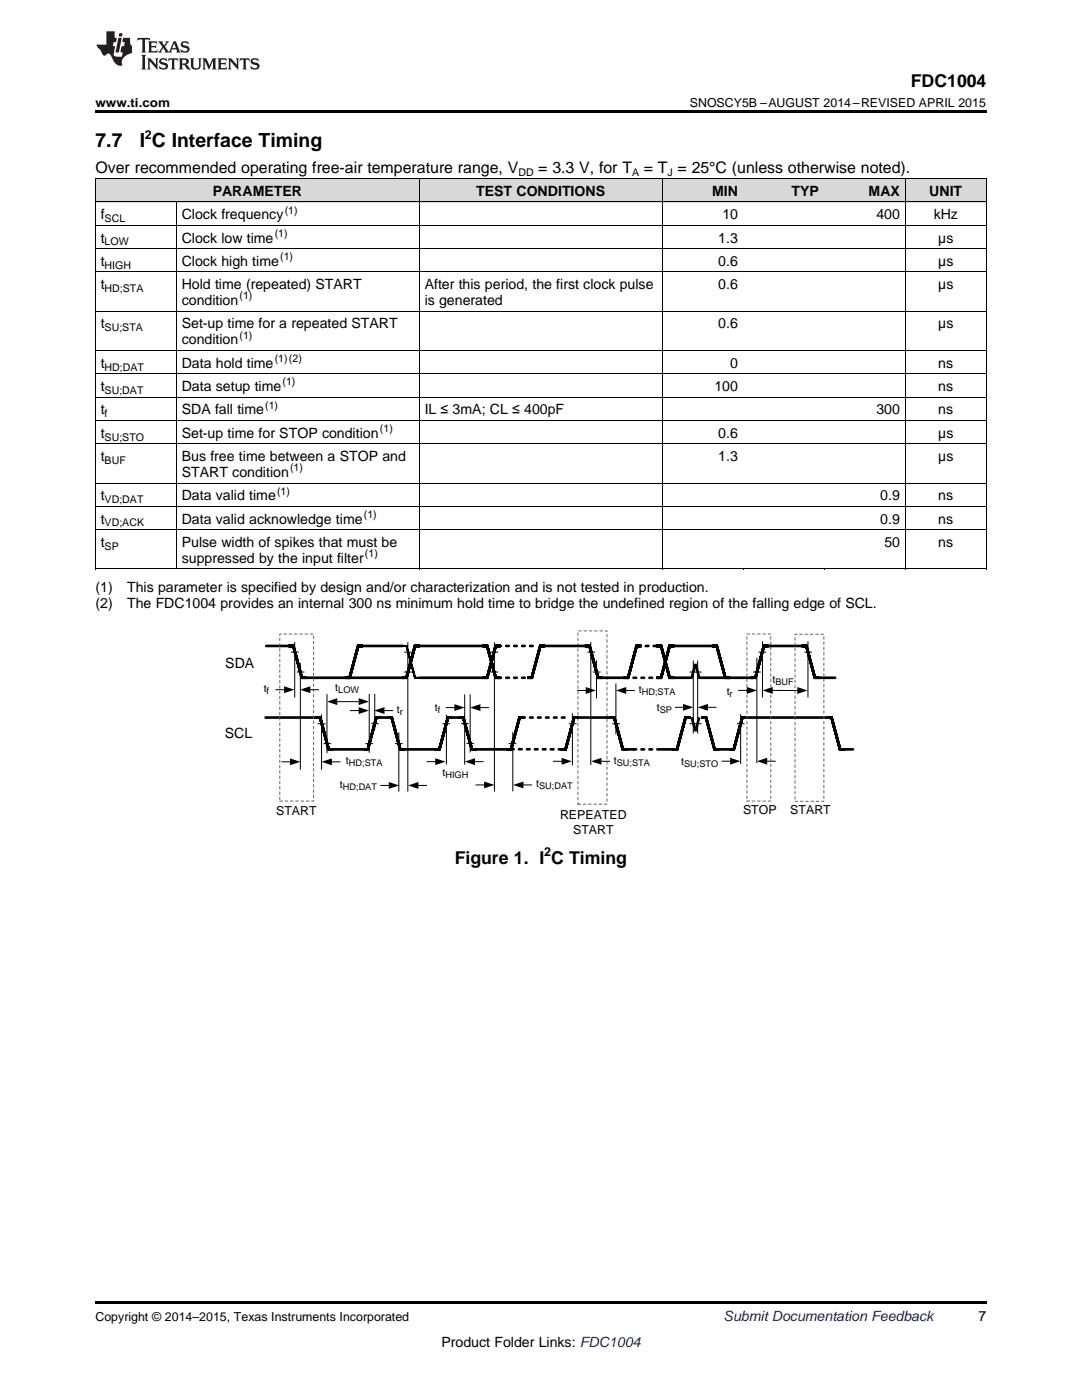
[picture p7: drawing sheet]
<svg xmlns="http://www.w3.org/2000/svg" width="216mm" height="279mm" viewBox="0 0 216 279" stroke-linecap="round" stroke-linejoin="round" font-family="sans-serif">
<g fill="#d8d8d8">
<path d="M19 35.7h16.2v4.7h-16.2z"/>
<path d="M35.2 35.7h48.5v4.7h-48.5z"/>
<path d="M83.7 35.7h48.5v4.7h-48.5z"/>
<path d="M132.2 35.7h16.1v4.7h-16.1z"/>
<path d="M148.3 35.7h16.2v4.7h-16.2z"/>
<path d="M164.5 35.7h16.2v4.7h-16.2z"/>
<path d="M180.7 35.7h16.1v4.7h-16.1z"/>
</g>
<path d="M19 259.7h177.8v.5h-177.8z" fill="#000"/>
<path d="M60.2 135.3l-1.7-6.4h-.9h.9l1.7 6.4h1M53 143.2h9.9M65.6 149.6l-1.7-6.4h-1h1l1.7 6.4h.9M66.1 149.6h7.3l1.7-6.4h1h-1l-1.7 6.4M75.6 143.2h1.6M79.9 149.6l-1.7-6.4h-1h1l1.7 6.4h.9M80.4 149.6h7.3l1.7-6.4h.9h-.9l-1.7 6.4M89.9 143.2h1.6M94.2 149.6l-1.7-6.4h-1h.9l1.8 6.4h.9" fill="none" stroke="#000" stroke-width=".53"/>
<path d="M115.3 125.9h5.8v34.6h-5.8z" fill="none" stroke="#666" stroke-width=".2" stroke-dasharray=".5 .5"/>
<path d="M58.8 128.1v11.1M59.9 132.3v21.3M64.2 142.5v11.1M66 152h1.9" fill="none" stroke="#000" stroke-width=".2"/>
<path d="M64.2 152l2-.6v1.3z" fill="#000"/>
<path d="M68.2 150.7h7.4v1.9h-7.4z" fill-rule="evenodd" fill="#fff"/>
<path d="M65.2 138.5v11.8M73.7 138.5v11.7M56.2 152h1.9" fill="none" stroke="#000" stroke-width=".2"/>
<path d="M57.9 151.4l2 .6-2 .7z" fill="#000"/>
<path d="M53.1 128.9h4.7M61.2 135.3h19.2M68.8 135.3h1l1.7-6.4h.9h-.9l-1.7 6.4M71.8 128.9h8.6M80.1 135.3h1l1.7-6.4h1h-1l-1.7 6.4" fill="none" stroke="#000" stroke-width=".53"/>
<path d="M82.8 135.3l-1.7-6.4h-1h1l1.7 6.4h1" fill="none" stroke="#000" stroke-width=".35"/>
<path d="M66.4 136.3h5.7v1.6h-5.7z" fill-rule="evenodd" fill="#fff"/>
<path d="M74.8 138.5v7.1M69.9 141.8h1.8M76.6 141.8h1.8" fill="none" stroke="#000" stroke-width=".2"/>
<path d="M71.6 141.1l2 .7-2 .7zM74.7 141.8l2-.7v1.4z" fill="#000"/>
<path d="M79.2 140.7h2v1.6h-2z" fill-rule="evenodd" fill="#fff"/>
<path d="M81.4 128.2v29.8M75.9 156.8h1.8M79.6 146.2v11.8M83.3 156.8h1.9" fill="none" stroke="#000" stroke-width=".2"/>
<path d="M77.6 156.1l2 .7-2 .6zM81.4 156.8l2.1-.7v1.3z" fill="#000"/>
<path d="M66.9 155.3h8.3v2.2h-8.3z" fill-rule="evenodd" fill="#fff"/>
<path d="M92.7 138.6v14M93.8 138.6v11.6M85.1 152h1.9M89 141.2h1.8M89.1 142.6v10M94.6 152h1.9M95.7 141.2h1.9" fill="none" stroke="#000" stroke-width=".2"/>
<path d="M86.8 151.3l2.1 .7-2.1 .7zM90.7 140.5l2 .7-2 .7zM92.7 152l2.1-.7v1.4zM93.8 141.2l2.1-.7v1.4z" fill="#000"/>
<path d="M86.7 140.3h2v1.6h-2z" fill-rule="evenodd" fill="#fff"/>
<path d="M83.5 128.9h12.7M83.8 135.3h13.4l1.7-6.4h1h-1l-1.7 6.4M98.9 135.3l-1.7-6.4h-1h1l1.7 6.4h1M105.1 135.3h1l1.7-6.4h1h-1l-1.7 6.4M108.8 128.9h7.7M119.3 135.3l-1.7-6.4h-.9h.9l1.7 6.4h1M94.7 149.6h7.3l1.7-6.4h.9h-.9l-1.7 6.4M111.9 149.6h1l1.7-6.4h.9h-.9l-1.7 6.4M115.3 143.2h6.3M124.3 149.6l-1.7-6.4h-1h1l1.7 6.4h.9M131.2 149.6h3.9l1.7-6.4h1h-1l-1.7 6.4M142.6 149.6l-1.7-6.4h-1h1l1.7 6.4h.9" fill="none" stroke="#000" stroke-width=".53"/>
<path d="M99.4 128.9h8M99.4 135.3h6.4M102 149.5l10.1 .1M104.2 143.2h9.5M126.4 149.6h4.8" fill="none" stroke="#000" stroke-width=".53" stroke-dasharray=".5 1.1"/>
<path d="M98.7 128.2v29.8M94.9 156.7h1.9M102.3 146.1v11.8M104.3 156.7h1.9" fill="none" stroke="#000" stroke-width=".2"/>
<path d="M96.6 156l2.1 .7-2.1 .6zM102.4 156.7l2-.7v1.3z" fill="#000"/>
<path d="M107 155.3h7.5v1.6h-7.5z" fill-rule="evenodd" fill="#fff"/>
<path d="M117.9 128.1v24.6M110.3 151.9h1.9M114.2 142.4v10.3M119.8 151.9h1.9" fill="none" stroke="#000" stroke-width=".2"/>
<path d="M112.1 151.3l2 .6-2 .7zM118 151.9l2-.6v1.3z" fill="#000"/>
<path d="M122.5 150.7h8.7v1.6h-8.7z" fill-rule="evenodd" fill="#fff"/>
<path d="M120.3 135.3h5l1.7-6.4h1h-1l-1.7 6.4M130.9 135.3h1l1.7-6.4h1h-1l-1.7 6.4M133.6 135.3l-1.7-6.4h-1h1l1.7 6.4h1M134.3 128.9h8M139.5 135.3h10.7M144.7 135.3l-1.7-6.4h-.9h.9l1.7 6.4h1M149.8 135.3h.9l1.7-6.4h1h-1l-1.7 6.4M124.8 149.6h1.8M143.5 149.6h2.9l1.7-6.4h1h-1l-1.7 6.4M148.6 143.2h16.4" fill="none" stroke="#000" stroke-width=".53"/>
<path d="M124.8 135.3h7.1M127.3 128.9h3.9" fill="none" stroke="#000" stroke-width=".53" stroke-dasharray=".5 1.1"/>
<path d="M151 131.3v21M144 151.9h1.9M147.8 142.5v9.9M152.9 151.9h1.9" fill="none" stroke="#000" stroke-width=".2"/>
<path d="M145.7 151.2l2 .7-2 .7zM151 151.9l2.1-.7v1.4z" fill="#000"/>
<path d="M135.2 151.1h8.1v1.6h-8.1z" fill-rule="evenodd" fill="#fff"/>
<path d="M55.8 126.5h6.8v33.4h-6.8zM149 126.5h4.8v33.4h-4.8z" fill="none" stroke="#666" stroke-width=".2" stroke-dasharray=".5 .5"/>
<path d="M55 137.6h1.9M61.7 137.6h1.9M67.1 140h4.6" fill="none" stroke="#000" stroke-width=".2"/>
<path d="M56.7 137l2 .6-2 .7zM59.9 137.6l2-.6v1.3zM71.6 139.3l2 .7-2 .7zM65.2 140l2.1-.7v1.4z" fill="#000"/>
<path d="M52.6 136.5h2.3v1.6h-2.3z" fill-rule="evenodd" fill="#fff"/>
<path d="M115.2 137.8h1.8M119 131.7v7.7M122.9 136.4v10.1M124.8 137.8h1.9" fill="none" stroke="#000" stroke-width=".2"/>
<path d="M116.9 137.1l2 .7-2 .7zM122.9 137.8l2-.7v1.4z" fill="#000"/>
<path d="M127.5 136.3h7.5v2.3h-7.5z" fill-rule="evenodd" fill="#fff"/>
<path d="M153.4 128.9h6.5M162.6 135.3l-1.7-6.4h-1h1l1.7 6.4h4M138 143.2l.8 2.7 .7-2.7M167.6 149.6l-1.7-6.4h-.9h.9l1.7 6.4h2.6" fill="none" stroke="#000" stroke-width=".53"/>
<path d="M138.3 131.8v14.6M139.2 131.8v14.6M134.6 141.2h1.9M141.1 141.2h1.9" fill="none" stroke="#000" stroke-width=".2"/>
<path d="M136.3 140.5l2 .7-2 .6zM139.2 141.2l2.1-.7v1.3z" fill="#000"/>
<path d="M131.1 140.3h3.6v1.6h-3.6z" fill-rule="evenodd" fill="#fff"/>
<path d="M134.6 135.3h3.4l.8-2.8 .7 2.8" fill="none" stroke="#000" stroke-width=".53"/>
<path d="M147.3 137.8h1.9M152.1 128v11.2M154 137.8h1.9" fill="none" stroke="#000" stroke-width=".2"/>
<path d="M149 137.1l2.1 .7-2.1 .7zM152.1 137.8l2.1-.7v1.4z" fill="#000"/>
<path d="M145 137h2.2v1.6h-2.2z" fill-rule="evenodd" fill="#fff"/>
<path d="M155.1 137.8h4.2M161.2 128v11.2" fill="none" stroke="#000" stroke-width=".2"/>
<path d="M159.1 137.1l2 .7-2 .7z" fill="#000"/>
<path d="M154.1 134.7h3.6v1.6h-3.6z" fill-rule="evenodd" fill="#fff"/>
<path d="M158.6 126.6h5.8v33.3h-5.8z" fill="none" stroke="#666" stroke-width=".2" stroke-dasharray=".5 .5"/>
<g fill="none" stroke="#000" stroke-width=".2">
<path d="M19 35.6h177.8M19.1 35.7v77.9M83.6 35.7v77.9M132.1 35.7v77.9M180.6 35.7v77.9M196.8 35.7v77.9M19 54.3h177.8M19 49.6h177.8M19 45h177.8M19 40.3h177.8M35.2 40.3v73.3M19 79.3h177.8"/>
<path d="M19 74.6h177.8M19 69.9h177.8M19 62.1h177.8M19 96.4h177.8M19 88.6h177.8M19 83.9h177.8M19 113.5h177.8M19 105.7h177.8M19 101.1h177.8M58.1 130.1h1.5M59.2 134.1h1.5M80.7 130.1h1.5"/>
<path d="M80.7 134.1h1.5M97.9 130.1h1.5M97.9 134.1h1.5M117.2 130.1h1.5M118.3 134.1h1.5M137.6 134.1h2.4M150.3 134.1h1.5M151.4 130.1h1.5M160.5 130.1h1.5M63.4 144.4h1.5M64.6 148.4h1.5M72.9 148.4h1.5"/>
<path d="M74.1 144.4h1.5M78.8 148.4h1.5M88.3 144.4h1.5M92 144.4h1.5M93.1 148.4h1.5M101.5 148.4h1.5M113.5 144.4h1.5M122.2 144.4h1.5M137.6 144.4h2.4M147 144.4h1.6"/>
</g>
<path d="M19 22h177.8v.5h-177.8zM19 113.6h.2zM83.6 113.6h.1zM132.1 113.6h.1zM148.2 113.6h.1zM164.4 113.6h.1zM180.6 113.6h.1zM196.7 113.6h.1z" fill="#000"/>
<g fill="#231f20">
<path d="M27.5 7.6l-.1 .5 .4-.2h.6v.1v2.1l-.2 .4h1l-.3-.4v-2.1l.1-.1h.5l.5 .2-.2-.5zM29.5 8.3l.2 .3v1.5l-.2 .4h1.8l.2-.6a1.04 1.04 0 0 1-1.3 .2v-.7h.6l.3 .2v-.6l-.3 .2h-.6v-.6l.8-.1 .4 .3-.2-.5zM31.5 8.3l.9 1.1-.9 1.1h.8l-.2-.2 .5-.7 .4 .7-.2 .2h1.5l-.1-.2 .1-.4h.9l.1 .4-.2 .2h1l-.3-.3-.7-1.9h-.5l-.9 2-.8-1 .9-1h-.8l.1 .3-.3 .5-.4-.6 .2-.2zM34.7 8.6l.4 1h-.7zM36.3 8.4a.63 .63 0 0 0-.2 .7 .63 .63 0 0 0 .6 .4l.6 .2 .1 .2a.75 .75 0 0 1-.7 .4 .75 .75 0 0 1-.6-.5l.1 .7 .1-.1a1.11 1.11 0 0 0 1.5-.6 1.13 1.13 0 0 0-1.2-.8l-.1-.4a1.04 1.04 0 0 1 1.2 .2l-.2-.5-.1 .1-.5-.2zM28.2 10.9l.2 .4v2.2l-.2 .4h1l-.3-.4v-2.2l.3-.4zM29.3 11.6l.3 .4v1.5l-.3 .4h.8l-.2-.4v-1.3l1.5 1.7v-1.9l.2-.4h-.7l.2 .4v.9l-1.1-1.3zM32 11.8a.62 .62 0 0 0-.2 .7 .62 .62 0 0 0 .6 .4l.6 .1 .1 .3a.76 .76 0 0 1-.7 .3 .76 .76 0 0 1-.6-.4l.1 .7 .1-.1a1.11 1.11 0 0 0 1.5-.6 1.13 1.13 0 0 0-1.2-.8l-.1-.4a1.04 1.04 0 0 1 1.2 .2l-.2-.6-.1 .1-.5-.1zM33.7 11.6l-.2 .6a.61 .61 0 0 1 .8-.3v1.6l-.2 .4h.9l-.2-.4v-1.6a.63 .63 0 0 1 .8 .3l-.2-.6zM35.6 11.6l.3 .4v1.5l-.3 .4h1l-.2-.2v-.8l.5 .2a.76 .76 0 0 0 1.2 .7l-1-1a.58 .58 0 0 0 .6-.5 .58 .58 0 0 0-.5-.6zM36.4 11.9h.1a.45 .45 0 0 1 .5 .1 .45 .45 0 0 1 .1 .5l-.7 .2zM37.9 11.6l.2 .2a2.17 2.17 0 0 0 .3 1.9 .99 .99 0 0 0 1.6-.6v-1.1l.2-.4h-.7l.2 .2a1.92 1.92 0 0 1-.2 1.8 .6 .6 0 0 1-.9-.5v-1.1l.2-.4zM40.4 11.6l.2 .4v1.5l-.2 .4h.7l-.2-.4v-1.4l.8 1.8 .8-1.8v1.4l-.2 .4h.9l-.2-.4v-1.5l.2-.4h-.8l-.6 1.5-.6-1.5zM43.4 11.6l.2 .4v1.5l-.2 .4h1.8l.2-.6a1.04 1.04 0 0 1-1.3 .1v-.6h.5l.4 .2v-.6l-.4 .2h-.5v-.7h.8l.3 .3-.1-.6zM45.5 11.6l.2 .4v1.5l-.2 .4h.7l-.2-.4v-1.3l1.5 1.7v-1.9l.2-.4h-.7l.2 .4v.9l-1.1-1.3zM47.9 11.6l-.1 .6a.61 .61 0 0 1 .8-.3v1.6l-.3 .4h1l-.3-.4 .1-1.6a.63 .63 0 0 1 .7 .3l-.1-.6zM50.2 11.8a.62 .62 0 0 0-.2 .7 .62 .62 0 0 0 .6 .4l.6 .1 .2 .3a.76 .76 0 0 1-.8 .3 .76 .76 0 0 1-.6-.4l.1 .7 .2-.1a1.11 1.11 0 0 0 1.5-.6 1.13 1.13 0 0 0-1.3-.8l-.1-.4a1.04 1.04 0 0 1 1.2 .2l-.1-.6-.2 .1-.5-.1z"/>
<path d="M21.2 6.3v2.6h-1.9l.1 .4 .7 .9a.91 .91 0 0 0 1 .8 .56 .56 0 0 1 .5-.3 .56 .56 0 0 1 .5 .3l.4 .8a1.53 1.53 0 0 0 1.9 1.2 1.54 1.54 0 0 1 1-2.1l.9-.3v-1.4a1.52 1.52 0 0 1-.3-1.6h-1.4l-.2 .8h.5l-.2 .8h-.4l-.2 1v.2l.4 .1-.2 .8a1.93 1.93 0 0 1-1.6-.3l.3-1.8h-.5l.2-.8h.4l.2-.8h-.4v-1.3zM23.6 7.6l-.6 2.9h.7l.6-2.9zM23.8 6.6l-.1 .7h.6l.2-.7z"/>
</g>
<g font-size="3.9">
<text x="19" y="29.3">7.7</text>
<text x="27.9" y="29.3">I C Interface Timing</text>
</g>
<g font-size="3.5">
<text x="181.8" y="17.3">FDC1004</text>
<text x="90.7" y="172.3">Figure 1. I C Timing</text>
</g>
<g font-size="3.2">
<text x="19" y="34.4">Over recommended operating free-air temperature range, V</text>
<text x="107.4" y="34.4">= 3.3 V, for T</text>
<text x="128.5" y="34.4">= T = 25°C (unless otherwise noted).</text>
</g>
<g font-size="2.8">
<text x="42.4" y="39.1">PARAMETER</text>
<text x="95" y="39.1">TEST CONDITIONS</text>
<text x="142.1" y="39.1">MIN</text>
<text x="157.9" y="39.1">TYP</text>
<text x="173.3" y="39.1">MAX</text>
<text x="185.4" y="39.1">UNIT</text>
<text x="20.1" y="43.7">f</text>
<text x="36.3" y="43.7">Clock frequency</text>
<text x="144.1" y="43.7">10</text>
<text x="174.9" y="43.7">400</text>
<text x="186.3" y="43.7">kHz</text>
<text x="20.1" y="48.4">t</text>
<text x="20.1" y="53.1">t</text>
<text x="36.3" y="48.4">Clock low time</text>
<text x="36.3" y="53.1">Clock high time</text>
<text x="143.3" y="48.4">1.3</text>
<text x="143.3" y="53.1">0.6</text>
<text x="187.2" y="48.4">µs</text>
<text x="187.2" y="53.1">µs</text>
<text x="20.1" y="57.7">t</text>
<text x="36.3" y="57.7">Hold time (repeated) START</text>
<text x="84.7" y="57.7">After this period, the first clock pulse</text>
<text x="143.3" y="57.7">0.6</text>
<text x="187.2" y="57.7">µs</text>
<text x="20.1" y="65.5">t</text>
<text x="36.3" y="60.9">condition</text>
<text x="36.3" y="65.5">Set-up time for a repeated START</text>
<text x="84.7" y="60.9">is generated</text>
<text x="143.3" y="65.5">0.6</text>
<text x="187.2" y="65.5">µs</text>
<text x="36.3" y="68.7">condition</text>
<text x="20.1" y="73.4">t</text>
<text x="36.3" y="73.4">Data hold time</text>
<text x="145.7" y="73.4">0</text>
<text x="187.2" y="73.4">ns</text>
<text x="20.1" y="78">t</text>
<text x="20.1" y="82.7">t</text>
<text x="36.3" y="78">Data setup time</text>
<text x="36.3" y="82.7">SDA fall time</text>
<text x="84.7" y="82.7">IL ≤ 3mA; CL ≤ 400pF</text>
<text x="142.6" y="78">100</text>
<text x="174.9" y="82.7">300</text>
<text x="187.2" y="78">ns</text>
<text x="187.2" y="82.7">ns</text>
<text x="20.1" y="87.3">t</text>
<text x="36.3" y="87.3">Set-up time for STOP condition</text>
<text x="143.3" y="87.3">0.6</text>
<text x="187.2" y="87.3">µs</text>
<text x="20.1" y="92">t</text>
<text x="36.3" y="92">Bus free time between a STOP and</text>
<text x="36.3" y="95.2">START condition</text>
<text x="143.3" y="92">1.3</text>
<text x="187.2" y="92">µs</text>
<text x="20.1" y="99.8">t</text>
<text x="36.3" y="99.8">Data valid time</text>
<text x="175.6" y="99.8">0.9</text>
<text x="187.2" y="99.8">ns</text>
<text x="20.1" y="104.5">t</text>
<text x="36.3" y="104.5">Data valid acknowledge time</text>
<text x="175.6" y="104.5">0.9</text>
<text x="187.2" y="104.5">ns</text>
<text x="20.1" y="109.1">t</text>
<text x="36.3" y="109.1">Pulse width of spikes that must be</text>
<text x="36.3" y="112.3">suppressed by the input filter</text>
<text x="176.5" y="109.1">50</text>
<text x="187.2" y="109.1">ns</text>
<text x="19" y="118.2">(1)</text>
<text x="25.4" y="118.2">This parameter is specified by design and/or characterization and is not tested in production.</text>
<text x="19" y="121.4">(2)</text>
<text x="25.4" y="121.4">The FDC1004 provides an internal 300 ns minimum hold time to bridge the undefined region of the falling edge of SCL.</text>
<text x="44.9" y="133.4">SDA</text>
<text x="44.9" y="147.4">SCL</text>
<text x="195.3" y="263.6">7</text>
<text x="88.1" y="268.9">Product Folder Links: FDC1004</text>
</g>
<text font-size="2.8" fill="#0000c8" x="144.4" y="263.6">Submit Documentation Feedback</text>
<g font-size="2.5">
<text x="19" y="21.4">www.ti.com</text>
<text x="137.7" y="21.4">SNOSCY5B –AUGUST 2014–REVISED APRIL 2015</text>
<text x="28.9" y="27.7">2</text>
<text x="55.1" y="162.7">START</text>
<text x="111.7" y="163.5">REPEATED</text>
<text x="114.4" y="166.5">START</text>
<text x="148.3" y="162.5">STOP</text>
<text x="157.7" y="162.5">START</text>
<text x="108.6" y="170.9">2</text>
<text x="19" y="263.6">Copyright © 2014–2015, Texas Instruments Incorporated</text>
</g>
<g font-size="2.1">
<text x="103.4" y="35.1">DD</text>
<text x="126.1" y="35.1">A</text>
<text x="133.2" y="35.1">J</text>
<text x="20.9" y="44.3">SCL</text>
<text x="54.8" y="47.3">(1)</text>
<text x="56.8" y="42.6">(1)</text>
<text x="20.9" y="49">LOW</text>
<text x="20.9" y="53.6">HIGH</text>
<text x="55.9" y="51.9">(1)</text>
<text x="20.9" y="58.3">HD;STA</text>
<text x="47.8" y="59.8">(1)</text>
<text x="20.9" y="66.1">SU;STA</text>
<text x="47.8" y="67.6">(1)</text>
<text x="20.9" y="73.9">HD;DAT</text>
<text x="54.8" y="72.2">(1)(2)</text>
<text x="56.4" y="76.9">(1)</text>
<text x="20.9" y="78.6">SU;DAT</text>
<text x="20.9" y="83.3">f</text>
<text x="52.9" y="81.6">(1)</text>
<text x="20.9" y="87.9">SU;STO</text>
<text x="75.8" y="86.2">(1)</text>
<text x="20.9" y="92.6">BUF</text>
<text x="57.9" y="94.1">(1)</text>
<text x="20.9" y="100.4">VD;DAT</text>
<text x="55.3" y="98.7">(1)</text>
<text x="20.9" y="105.1">VD;ACK</text>
<text x="72.6" y="103.4">(1)</text>
<text x="20.9" y="109.7">SP</text>
<text x="72.8" y="111.2">(1)</text>
<text x="66.9" y="137.9">t</text>
<text x="154.1" y="136.3">t</text>
<text x="52.6" y="138.1">t</text>
<text x="79.2" y="142.3">t</text>
<text x="86.7" y="141.9">t</text>
<text x="127.5" y="138.3">t</text>
<text x="131.1" y="141.9">t</text>
<text x="145" y="138.6">t</text>
<text x="69" y="152.5">t</text>
<text x="88.3" y="154.9">t</text>
<text x="122.5" y="152.4">t</text>
<text x="135.9" y="152.8">t</text>
<text x="67.8" y="157.3">t</text>
<text x="107" y="157">t</text>
</g>
<g font-size="1.8">
<text x="154.7" y="136.7">BUF</text>
<text x="53.2" y="138.5">f</text>
<text x="67.5" y="138.3">LOW</text>
<text x="79.8" y="142.7">r</text>
<text x="87.3" y="142.3">f</text>
<text x="128.1" y="138.7">HD;STA</text>
<text x="131.7" y="142.3">SP</text>
<text x="145.6" y="139">r</text>
<text x="69.6" y="152.9">HD;STA</text>
<text x="88.9" y="155.3">HIGH</text>
<text x="123.1" y="152.8">SU;STA</text>
<text x="136.5" y="153.1">SU;STO</text>
<text x="68.4" y="157.7">HD;DAT</text>
<text x="107.6" y="157.4">SU;DAT</text>
</g>
</svg>
